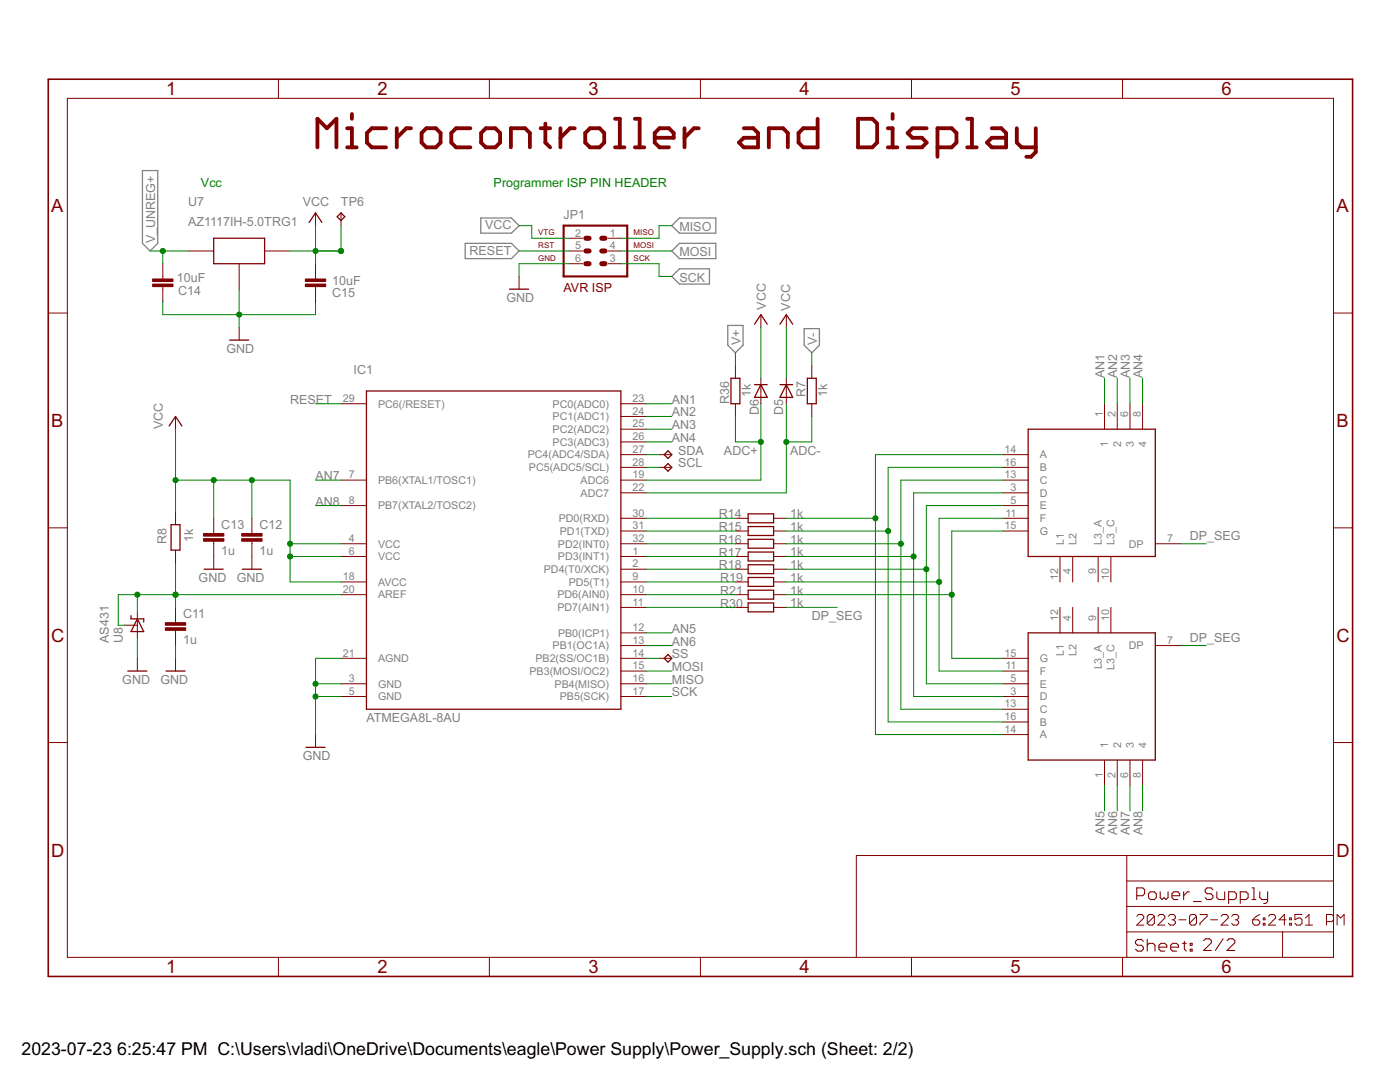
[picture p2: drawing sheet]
<svg xmlns="http://www.w3.org/2000/svg" width="279mm" height="216mm" viewBox="0 0 279 216" stroke-linecap="round" stroke-linejoin="round" font-family="sans-serif">
<g fill="#808080" stroke="#808080" stroke-width=".25">
<path d="M134.1 50.1l1.5-1.5z"/>
<path d="M135.6 48.6h7.3z"/>
<path d="M134.1 50.1l1.5 1.5z"/>
<path d="M135.6 51.6h7.3z"/>
<path d="M142.9 48.6v3z"/>
<path d="M102.1 46.5l1.5-1.5z"/>
<path d="M95.9 46.5h6.2z"/>
<path d="M102.1 43.5l1.5 1.5z"/>
<path d="M95.9 43.5h6.2z"/>
<path d="M95.9 43.5v3z"/>
<path d="M160.5 68.9l1.5 1.5z"/>
<path d="M160.5 65.6v3.3z"/>
<path d="M162 70.4l1.5-1.5z"/>
<path d="M163.5 65.6v3.3z"/>
<path d="M160.5 65.6h3z"/>
<path d="M28.4 48.6l1.6 1.5z"/>
<path d="M28.4 34v14.6z"/>
<path d="M30 50.1l1.5-1.5z"/>
<path d="M31.5 34v14.6z"/>
<path d="M28.4 34h3.1z"/>
<path d="M134.1 45l1.5-1.5z"/>
<path d="M135.6 43.5h7.3z"/>
<path d="M134.1 45l1.5 1.5z"/>
<path d="M135.6 46.5h7.3z"/>
<path d="M142.9 43.5v3z"/>
<path d="M134.1 55.2l1.5-1.6z"/>
<path d="M135.6 53.6h6z"/>
<path d="M134.1 55.2l1.5 1.5z"/>
<path d="M135.6 56.7h6z"/>
<path d="M141.6 53.6v3.1z"/>
<path d="M103.6 50.1l-1.5 1.5z"/>
<path d="M92.8 51.6h9.3z"/>
<path d="M102.1 48.6l1.5 1.5z"/>
<path d="M92.8 48.6h9.3z"/>
<path d="M92.8 48.6v3z"/>
<path d="M145.2 68.9l1.6 1.5z"/>
<path d="M145.2 64.9v4z"/>
<path d="M146.8 70.4l1.5-1.5z"/>
<path d="M148.3 64.9v4z"/>
<path d="M145.2 64.9h3.1z"/>
</g>
<g fill="#800000" stroke="#800000" stroke-width=".76">
<path d="M63.4 23.7v5.7z"/>
<path d="M63.4 23.7l1.8 1.9z"/>
<path d="M65.2 25.6l1.9-1.9z"/>
<path d="M67.1 23.7v5.7z"/>
<path d="M69.3 25.6h.9z"/>
<path d="M70.2 25.6v3.8z"/>
<path d="M69.3 29.4h1.9z"/>
<path d="M70.2 22.8v.9z"/>
<path d="M74.2 25.6h2.8z"/>
<path d="M74.2 25.6l-1 .9z"/>
<path d="M73.2 26.5v1.9z"/>
<path d="M73.2 28.4l1 1z"/>
<path d="M74.2 29.4h2.8z"/>
<path d="M79.2 25.6v3.8z"/>
<path d="M79.2 27.5l1.9-1.9z"/>
<path d="M81.1 25.6h.9z"/>
<path d="M85.1 29.4h1.9z"/>
<path d="M87 29.4l.9-1z"/>
<path d="M87.9 26.5v1.9z"/>
<path d="M87 25.6l.9 .9z"/>
<path d="M85.1 25.6h1.9z"/>
<path d="M85.1 25.6l-1 .9z"/>
<path d="M84.1 26.5v1.9z"/>
<path d="M84.1 28.4l1 1z"/>
<path d="M91 25.6h2.9z"/>
<path d="M91 25.6l-.9 .9z"/>
<path d="M90.1 26.5v1.9z"/>
<path d="M90.1 28.4l.9 1z"/>
<path d="M91 29.4h2.9z"/>
<path d="M97 29.4h1.8z"/>
<path d="M98.8 29.4l1-1z"/>
<path d="M99.8 26.5v1.9z"/>
<path d="M98.8 25.6l1 .9z"/>
<path d="M97 25.6h1.8z"/>
<path d="M97 25.6l-1 .9z"/>
<path d="M96 26.5v1.9z"/>
<path d="M96 28.4l1 1z"/>
<path d="M102 25.6v3.8z"/>
<path d="M102 25.6h2.8z"/>
<path d="M104.8 25.6l.9 .9z"/>
<path d="M105.7 26.5v2.9z"/>
<path d="M108.8 24.7v3.7z"/>
<path d="M108.8 28.4l1 1z"/>
<path d="M107.9 25.6h1.9z"/>
<path d="M111.8 25.6v3.8z"/>
<path d="M111.8 27.5l1.9-1.9z"/>
<path d="M113.7 25.6h1z"/>
<path d="M117.8 29.4h1.9z"/>
<path d="M120.6 28.4l-.9 1z"/>
<path d="M120.6 26.5v1.9z"/>
<path d="M119.7 25.6l.9 .9z"/>
<path d="M117.8 25.6h1.9z"/>
<path d="M117.8 25.6l-1 .9z"/>
<path d="M116.8 26.5v1.9z"/>
<path d="M116.8 28.4l1 1z"/>
<path d="M122.7 23.7h1z"/>
<path d="M123.7 23.7v5.7z"/>
<path d="M122.7 29.4h1.9z"/>
<path d="M126.7 23.7h1z"/>
<path d="M127.7 23.7v5.7z"/>
<path d="M126.7 29.4h1.9z"/>
<path d="M131.6 29.4h1.9z"/>
<path d="M130.7 28.4l.9 1z"/>
<path d="M130.7 26.5v1.9z"/>
<path d="M130.7 26.5l.9-.9z"/>
<path d="M131.6 25.6h1.9z"/>
<path d="M133.5 25.6l1 .9z"/>
<path d="M134.5 26.5v1z"/>
<path d="M130.7 27.5h3.8z"/>
<path d="M136.6 25.6v3.8z"/>
<path d="M138.5 25.6l-1.9 1.9z"/>
<path d="M138.5 25.6h.9z"/>
<path d="M148.4 25.6h1.9z"/>
<path d="M150.3 25.6l1 .9z"/>
<path d="M151.3 26.5v2.9z"/>
<path d="M148.4 29.4h2.9z"/>
<path d="M147.5 28.4l.9 1z"/>
<path d="M147.5 28.4l.9-.9z"/>
<path d="M148.4 27.5h2.9z"/>
<path d="M153.4 25.6v3.8z"/>
<path d="M153.4 25.6h2.9z"/>
<path d="M156.3 25.6l.9 .9z"/>
<path d="M157.2 26.5v2.9z"/>
<path d="M163.2 23.7v5.7z"/>
<path d="M160.3 29.4h2.9z"/>
<path d="M159.4 28.4l.9 1z"/>
<path d="M159.4 26.5v1.9z"/>
<path d="M159.4 26.5l.9-.9z"/>
<path d="M160.3 25.6h2.9z"/>
<path d="M171.2 23.7v5.7z"/>
<path d="M171.2 29.4h2.9z"/>
<path d="M174.1 29.4l.9-1z"/>
<path d="M175 24.7v3.7z"/>
<path d="M174.1 23.7l.9 1z"/>
<path d="M171.2 23.7h2.9z"/>
<path d="M177.2 25.6h.9z"/>
<path d="M178.1 25.6v3.8z"/>
<path d="M177.2 29.4h1.9z"/>
<path d="M178.1 22.8v.9z"/>
<path d="M181.1 29.4h2.9z"/>
<path d="M184.9 28.4l-.9 1z"/>
<path d="M184 27.5l.9 .9z"/>
<path d="M182.1 27.5h1.9z"/>
<path d="M181.1 26.5l1 1z"/>
<path d="M181.1 26.5l1-.9z"/>
<path d="M182.1 25.6h2.8z"/>
<path d="M187.1 25.6v5.7z"/>
<path d="M187.1 25.6h2.8z"/>
<path d="M189.9 25.6l1 .9z"/>
<path d="M190.9 26.5v1.9z"/>
<path d="M190.9 28.4l-1 1z"/>
<path d="M187.1 29.4h2.8z"/>
<path d="M193 23.7h1z"/>
<path d="M194 23.7v5.7z"/>
<path d="M193 29.4h1.9z"/>
<path d="M197.9 25.6h1.9z"/>
<path d="M199.8 25.6l1 .9z"/>
<path d="M200.8 26.5v2.9z"/>
<path d="M197.9 29.4h2.9z"/>
<path d="M197 28.4l.9 1z"/>
<path d="M197 28.4l.9-.9z"/>
<path d="M197.9 27.5h2.9z"/>
<path d="M202.9 25.6v2.8z"/>
<path d="M202.9 28.4l1 1z"/>
<path d="M203.9 29.4h2.8z"/>
<path d="M206.7 25.6v4.7z"/>
<path d="M206.7 30.3l-.9 1z"/>
<path d="M204.8 31.3h1z"/>
</g>
<g fill="#800000" stroke="#800000" stroke-width=".2">
<path d="M266.1 185.9v5.1z"/>
<path d="M266.1 180.9v5z"/>
<path d="M266.1 175.8v5.1z"/>
<path d="M266.1 170.7v5.1z"/>
<path d="M170.9 170.7v20.3z"/>
<path d="M170.9 170.7h54z"/>
<path d="M224.9 170.7h41.2z"/>
<path d="M256 185.9v5.1z"/>
<path d="M256 185.9h10.1z"/>
<path d="M224.9 185.9h31.1z"/>
<path d="M224.9 185.9v5.1z"/>
<path d="M224.9 180.9v5z"/>
<path d="M224.9 180.9h41.2z"/>
<path d="M224.9 175.8v5.1z"/>
<path d="M224.9 175.8h41.2z"/>
<path d="M224.9 170.7v5.1z"/>
<path d="M226.9 184.6h1.4z"/>
<path d="M228.3 183.2l-1.4 1.4z"/>
<path d="M228.3 182.8v.4z"/>
<path d="M227.9 182.5l.4 .3z"/>
<path d="M227.2 182.5h.7z"/>
<path d="M227.2 182.5l-.3 .3z"/>
<path d="M229 182.8v1.4z"/>
<path d="M229 182.8l.3-.3z"/>
<path d="M229.3 182.5h.7z"/>
<path d="M230 182.5l.4 .3z"/>
<path d="M230.4 182.8v1.4z"/>
<path d="M230.4 184.2l-.4 .4z"/>
<path d="M229.3 184.6h.7z"/>
<path d="M229 184.2l.3 .4z"/>
<path d="M229 184.2l1.4-1.4z"/>
<path d="M231.1 184.6h1.4z"/>
<path d="M232.5 183.2l-1.4 1.4z"/>
<path d="M232.5 182.8v.4z"/>
<path d="M232.1 182.5l.4 .3z"/>
<path d="M231.4 182.5h.7z"/>
<path d="M231.4 182.5l-.3 .3z"/>
<path d="M233.2 182.8l.3-.3z"/>
<path d="M233.5 182.5h.7z"/>
<path d="M234.2 182.5l.4 .3z"/>
<path d="M234.6 182.8v.4z"/>
<path d="M234.6 183.2l-.4 .3z"/>
<path d="M233.9 183.5h.3z"/>
<path d="M234.2 183.5l.4 .4z"/>
<path d="M234.6 183.9v.3z"/>
<path d="M234.6 184.2l-.4 .4z"/>
<path d="M233.5 184.6h.7z"/>
<path d="M233.2 184.2l.3 .4z"/>
<path d="M235.3 183.5h1.4z"/>
<path d="M237.4 182.8v1.4z"/>
<path d="M237.7 182.5l-.3 .3z"/>
<path d="M237.7 182.5h.7z"/>
<path d="M238.4 182.5l.4 .3z"/>
<path d="M238.8 182.8v1.4z"/>
<path d="M238.8 184.2l-.4 .4z"/>
<path d="M237.7 184.6h.7z"/>
<path d="M237.4 184.2l.3 .4z"/>
<path d="M237.4 184.2l1.4-1.4z"/>
<path d="M239.5 182.5h1.4z"/>
<path d="M240.9 182.5v.3z"/>
<path d="M239.5 184.2l1.4-1.4z"/>
<path d="M239.5 184.2v.4z"/>
<path d="M241.6 183.5h1.4z"/>
<path d="M243.7 184.6h1.4z"/>
<path d="M243.7 184.6l1.4-1.4z"/>
<path d="M245.1 182.8v.4z"/>
<path d="M244.8 182.5l.3 .3z"/>
<path d="M244.1 182.5h.7z"/>
<path d="M244.1 182.5l-.4 .3z"/>
<path d="M246.1 182.5l-.3 .3z"/>
<path d="M246.1 182.5h.7z"/>
<path d="M246.8 182.5l.4 .3z"/>
<path d="M247.2 182.8v.4z"/>
<path d="M247.2 183.2l-.4 .3z"/>
<path d="M246.5 183.5h.3z"/>
<path d="M246.8 183.5l.4 .4z"/>
<path d="M247.2 183.9v.3z"/>
<path d="M247.2 184.2l-.4 .4z"/>
<path d="M246.1 184.6h.7z"/>
<path d="M245.8 184.2l.3 .4z"/>
<path d="M250.7 182.8l.7-.3z"/>
<path d="M250 183.5l.7-.7z"/>
<path d="M250 183.5v.7z"/>
<path d="M250 184.2l.4 .4z"/>
<path d="M250.4 184.6h.7z"/>
<path d="M251.1 184.6l.3-.4z"/>
<path d="M251.4 183.9v.3z"/>
<path d="M251.1 183.5l.3 .4z"/>
<path d="M250 183.5h1.1z"/>
<path d="M252.1 183.2h.4z"/>
<path d="M252.5 183.2v.3z"/>
<path d="M252.1 183.5h.4z"/>
<path d="M252.1 183.2v.3z"/>
<path d="M252.1 184.2h.4z"/>
<path d="M252.5 184.2v.4z"/>
<path d="M252.1 184.6h.4z"/>
<path d="M252.1 184.2v.4z"/>
<path d="M253.2 184.6h1.4z"/>
<path d="M254.6 183.2l-1.4 1.4z"/>
<path d="M254.6 182.8v.4z"/>
<path d="M254.2 182.5l.4 .3z"/>
<path d="M253.5 182.5h.7z"/>
<path d="M253.5 182.5l-.3 .3z"/>
<path d="M256.3 182.5v2.1z"/>
<path d="M256.3 182.5l-1 1z"/>
<path d="M255.3 183.5h1.4z"/>
<path d="M257.4 183.2h.3z"/>
<path d="M257.7 183.2v.3z"/>
<path d="M257.4 183.5h.3z"/>
<path d="M257.4 183.2v.3z"/>
<path d="M257.4 184.2h.3z"/>
<path d="M257.7 184.2v.4z"/>
<path d="M257.4 184.6h.3z"/>
<path d="M257.4 184.2v.4z"/>
<path d="M258.4 182.5h1.4z"/>
<path d="M258.4 182.5v1z"/>
<path d="M258.4 183.5l.7-.3z"/>
<path d="M259.1 183.2h.4z"/>
<path d="M259.5 183.2l.3 .3z"/>
<path d="M259.8 183.5v.7z"/>
<path d="M259.8 184.2l-.3 .4z"/>
<path d="M258.8 184.6h.7z"/>
<path d="M258.4 184.2l.4 .4z"/>
<path d="M260.5 183.2l.7-.7z"/>
<path d="M261.2 182.5v2.1z"/>
<path d="M260.5 184.6h1.4z"/>
<path d="M264.7 182.5v2.1z"/>
<path d="M264.7 182.5h1.1z"/>
<path d="M265.8 182.5l.3 .3z"/>
<path d="M266.1 182.8v.7z"/>
<path d="M266.1 183.5l-.3 .4z"/>
<path d="M264.7 183.9h1.1z"/>
<path d="M266.8 182.5v2.1z"/>
<path d="M266.8 182.5l.7 .7z"/>
<path d="M267.5 183.2l.7-.7z"/>
<path d="M268.2 182.5v2.1z"/>
<path d="M13.4 19.6v171.4z"/>
<path d="M9.6 62.5h3.8z"/>
<path d="M9.6 105.3h3.8z"/>
<path d="M9.6 148.2h3.8z"/>
<path d="M13.4 191h252.7z"/>
<path d="M55.6 191v3.8z"/>
<path d="M97.7 191v3.8z"/>
<path d="M139.8 191v3.8z"/>
<path d="M181.9 191v3.8z"/>
<path d="M224 191v3.8z"/>
<path d="M266.1 19.6v171.4z"/>
<path d="M266.1 62.5h3.8z"/>
<path d="M266.1 105.3h3.8z"/>
<path d="M266.1 148.2h3.8z"/>
<path d="M13.4 19.6h252.7z"/>
<path d="M55.6 15.8v3.8z"/>
<path d="M97.7 15.8v3.8z"/>
<path d="M139.8 15.8v3.8z"/>
<path d="M181.9 15.8v3.8z"/>
<path d="M224 15.8v3.8z"/>
<path d="M123.9 139h5.1z"/>
<path d="M68.1 100.9h5z"/>
<path d="M68.1 95.8h5z"/>
<path d="M68.1 136.4h5z"/>
<path d="M68.1 108.5h5z"/>
<path d="M68.1 131.4h5z"/>
<path d="M68.1 118.7h5z"/>
<path d="M68.1 116.1h5z"/>
<path d="M123.9 136.4h5.1z"/>
<path d="M123.9 133.9h5.1z"/>
<path d="M123.9 131.4h5.1z"/>
<path d="M123.9 128.8h5.1z"/>
<path d="M123.9 126.3h5.1z"/>
<path d="M123.9 121.2h5.1z"/>
<path d="M123.9 118.7h5.1z"/>
<path d="M123.9 116.1h5.1z"/>
<path d="M123.9 113.6h5.1z"/>
<path d="M123.9 111h5.1z"/>
<path d="M123.9 108.5h5.1z"/>
<path d="M123.9 106h5.1z"/>
<path d="M123.9 103.4h5.1z"/>
<path d="M123.9 93.3h5.1z"/>
<path d="M123.9 90.7h5.1z"/>
<path d="M123.9 88.2h5.1z"/>
<path d="M123.9 85.6h5.1z"/>
<path d="M123.9 83.1h5.1z"/>
<path d="M123.9 80.6h5.1z"/>
<path d="M68.1 80.6h5z"/>
<path d="M68.1 111h5z"/>
<path d="M68.1 139h5z"/>
<path d="M123.9 98.3h5.1z"/>
<path d="M123.9 95.8h5.1z"/>
<path d="M200.1 90.7h5.1z"/>
<path d="M200.1 93.3h5.1z"/>
<path d="M200.1 95.8h5.1z"/>
<path d="M200.1 98.3h5.1z"/>
<path d="M200.1 100.9h5.1z"/>
<path d="M200.1 103.4h5.1z"/>
<path d="M200.1 106h5.1z"/>
<path d="M228 80.6v5z"/>
<path d="M225.5 80.6v5z"/>
<path d="M223 80.6v5z"/>
<path d="M220.4 80.6v5z"/>
<path d="M230.6 108.5h5z"/>
<path d="M221.7 111v5.1z"/>
<path d="M219.2 111v5.1z"/>
<path d="M214.1 111v5.1z"/>
<path d="M211.5 111v5.1z"/>
<path d="M200.1 146.6h5.1z"/>
<path d="M200.1 144.1h5.1z"/>
<path d="M200.1 141.5h5.1z"/>
<path d="M200.1 139h5.1z"/>
<path d="M200.1 136.4h5.1z"/>
<path d="M200.1 133.9h5.1z"/>
<path d="M200.1 131.4h5.1z"/>
<path d="M228 151.7v5z"/>
<path d="M225.5 151.7v5z"/>
<path d="M223 151.7v5z"/>
<path d="M220.4 151.7v5z"/>
<path d="M230.6 128.8h5z"/>
<path d="M221.7 121.2v5.1z"/>
<path d="M219.2 121.2v5.1z"/>
<path d="M214.1 121.2v5.1z"/>
<path d="M211.5 121.2v5.1z"/>
<path d="M63 146.6v2.5z"/>
<path d="M35 121.2v2.5z"/>
<path d="M35 126.3v2.5z"/>
<path d="M35 123.7v.5z"/>
<path d="M35 125.8v.5z"/>
<path d="M35 131.4v2.5z"/>
<path d="M35 83.1v2.5z"/>
<path d="M156.9 78v2.6z"/>
<path d="M156.9 75.5v2.5z"/>
<path d="M156.9 62.8v2.5z"/>
<path d="M162 80.6v2.5z"/>
<path d="M162 72.9v2.6z"/>
<path d="M154.4 103.4h2.5z"/>
<path d="M146.8 103.4h2.5z"/>
<path d="M154.4 106h2.5z"/>
<path d="M146.8 106h2.5z"/>
<path d="M154.4 108.5h2.5z"/>
<path d="M146.8 108.5h2.5z"/>
<path d="M154.4 111h2.5z"/>
<path d="M146.8 111h2.5z"/>
<path d="M154.4 113.6h2.5z"/>
<path d="M146.8 113.6h2.5z"/>
<path d="M154.4 116.1h2.5z"/>
<path d="M146.8 116.1h2.5z"/>
<path d="M154.4 118.7h2.5z"/>
<path d="M146.8 118.7h2.5z"/>
<path d="M37.6 50.1h5.1z"/>
<path d="M47.7 52.6v5.1z"/>
<path d="M52.8 50.1h5.1z"/>
<path d="M32.5 57.7v2.5z"/>
<path d="M32.5 52.6v2.6z"/>
<path d="M32.5 57.2v.5z"/>
<path d="M32.5 55.2v.5z"/>
<path d="M63 57.7v2.5z"/>
<path d="M63 52.6v2.6z"/>
<path d="M63 57.2v.5z"/>
<path d="M63 55.2v.5z"/>
<path d="M63 42.5v2.5z"/>
<path d="M68.1 42.5v2.5z"/>
<path d="M27.4 124.8v2.5z"/>
<path d="M27.4 122.2v2.6z"/>
<path d="M24.9 124.8h2.5z"/>
<path d="M47.7 65.3v2.6z"/>
<path d="M121.4 52.6h2.5z"/>
<path d="M113.7 47.5h2.6z"/>
<path d="M113.7 50.1h2.6z"/>
<path d="M121.4 47.5h2.5z"/>
<path d="M113.7 52.6h2.6z"/>
<path d="M121.4 50.1h2.5z"/>
<path d="M103.6 55.2v2.5z"/>
<path d="M151.8 78v2.6z"/>
<path d="M151.8 75.5v2.5z"/>
<path d="M151.8 62.8v2.5z"/>
<path d="M146.8 80.6v2.5z"/>
<path d="M146.8 72.9v2.6z"/>
<path d="M27.4 131.4v2.5z"/>
<path d="M35 109.8v2.5z"/>
<path d="M35 102.2v2.5z"/>
<path d="M154.4 121.2h2.5z"/>
<path d="M146.8 121.2h2.5z"/>
<path d="M50.3 103.4v2.6z"/>
<path d="M50.3 108.5v2.5z"/>
<path d="M50.3 106v.5z"/>
<path d="M50.3 108v.5z"/>
<path d="M42.7 103.4v2.6z"/>
<path d="M42.7 108.5v2.5z"/>
<path d="M42.7 106v.5z"/>
<path d="M42.7 108v.5z"/>
<path d="M42.7 111v2.6z"/>
<path d="M50.3 111v2.6z"/>
<path d="M131.5 90.7h2.6z"/>
<path d="M131.5 93.3h2.6z"/>
<path d="M131.5 131.4h2.6z"/>
</g>
<g fill="#800000" stroke="#800000" stroke-width=".21">
<path d="M226.9 177.2v2.3z"/>
<path d="M226.9 177.2h1.1z"/>
<path d="M228 177.2l.4 .3z"/>
<path d="M228.4 177.5v.8z"/>
<path d="M228.4 178.3l-.4 .4z"/>
<path d="M226.9 178.7h1.1z"/>
<path d="M229.6 179.5h.8z"/>
<path d="M230.4 179.5l.4-.4z"/>
<path d="M230.8 178.3v.8z"/>
<path d="M230.4 177.9l.4 .4z"/>
<path d="M229.6 177.9h.8z"/>
<path d="M229.6 177.9l-.4 .4z"/>
<path d="M229.2 178.3v.8z"/>
<path d="M229.2 179.1l.4 .4z"/>
<path d="M231.5 177.9v1.2z"/>
<path d="M231.5 179.1l.4 .4z"/>
<path d="M231.9 179.5l.4-.4z"/>
<path d="M232.3 179.1l.4 .4z"/>
<path d="M232.7 179.5l.4-.4z"/>
<path d="M233.1 177.9v1.2z"/>
<path d="M234.3 179.5h.8z"/>
<path d="M233.9 179.1l.4 .4z"/>
<path d="M233.9 178.3v.8z"/>
<path d="M233.9 178.3l.4-.4z"/>
<path d="M234.3 177.9h.8z"/>
<path d="M235.1 177.9l.3 .4z"/>
<path d="M235.4 178.3v.4z"/>
<path d="M233.9 178.7h1.5z"/>
<path d="M236.2 177.9v1.6z"/>
<path d="M236.2 178.7l.8-.8z"/>
<path d="M237 177.9h.4z"/>
<path d="M238.2 179.9h1.5z"/>
<path d="M241.7 177.2l.4 .3z"/>
<path d="M240.9 177.2h.8z"/>
<path d="M240.9 177.2l-.4 .3z"/>
<path d="M240.5 177.5v.4z"/>
<path d="M240.5 177.9l.4 .4z"/>
<path d="M240.9 178.3h.8z"/>
<path d="M241.7 178.3l.4 .4z"/>
<path d="M242.1 178.7v.4z"/>
<path d="M242.1 179.1l-.4 .4z"/>
<path d="M240.9 179.5h.8z"/>
<path d="M240.5 179.1l.4 .4z"/>
<path d="M242.8 177.9v1.2z"/>
<path d="M242.8 179.1l.4 .4z"/>
<path d="M243.2 179.5h1.2z"/>
<path d="M244.4 177.9v1.6z"/>
<path d="M245.2 177.9v2.4z"/>
<path d="M245.2 177.9h1.2z"/>
<path d="M246.4 177.9l.3 .4z"/>
<path d="M246.7 178.3v.8z"/>
<path d="M246.7 179.1l-.3 .4z"/>
<path d="M245.2 179.5h1.2z"/>
<path d="M247.5 177.9v2.4z"/>
<path d="M247.5 177.9h1.2z"/>
<path d="M248.7 177.9l.4 .4z"/>
<path d="M249.1 178.3v.8z"/>
<path d="M248.7 179.5l.4-.4z"/>
<path d="M247.5 179.5h1.2z"/>
<path d="M249.9 177.2h.4z"/>
<path d="M250.3 177.2v2.3z"/>
<path d="M249.9 179.5h.7z"/>
<path d="M251.4 177.9v1.2z"/>
<path d="M251.4 179.1l.4 .4z"/>
<path d="M251.8 179.5h1.2z"/>
<path d="M253 177.9v2z"/>
<path d="M253 179.9l-.4 .4z"/>
<path d="M252.2 180.3h.4z"/>
<path d="M240.2 189.7h1.6z"/>
<path d="M240.2 189.7l1.6-1.6z"/>
<path d="M241.8 187.7v.4z"/>
<path d="M241.4 187.3l.4 .4z"/>
<path d="M240.6 187.3h.8z"/>
<path d="M240.2 187.7l.4-.4z"/>
<path d="M244.1 187.3l-1.6 2.4z"/>
<path d="M244.9 189.7h1.5z"/>
<path d="M244.9 189.7l1.5-1.6z"/>
<path d="M246.4 187.7v.4z"/>
<path d="M246 187.3l.4 .4z"/>
<path d="M245.3 187.3h.7z"/>
<path d="M244.9 187.7l.4-.4z"/>
<path d="M227.8 187.5l.4 .3z"/>
<path d="M227 187.5h.8z"/>
<path d="M226.6 187.8l.4-.3z"/>
<path d="M226.6 187.8v.4z"/>
<path d="M226.6 188.2l.4 .4z"/>
<path d="M227 188.6h.8z"/>
<path d="M227.8 188.6l.4 .4z"/>
<path d="M228.2 189v.4z"/>
<path d="M228.2 189.4l-.4 .4z"/>
<path d="M227 189.8h.8z"/>
<path d="M226.6 189.4l.4 .4z"/>
<path d="M229 187.5v2.3z"/>
<path d="M229.3 188.2l-.3 .4z"/>
<path d="M229.3 188.2h.8z"/>
<path d="M230.1 188.2l.4 .4z"/>
<path d="M230.5 188.6v1.2z"/>
<path d="M231.7 189.8h.8z"/>
<path d="M231.3 189.4l.4 .4z"/>
<path d="M231.3 188.6v.8z"/>
<path d="M231.3 188.6l.4-.4z"/>
<path d="M231.7 188.2h.8z"/>
<path d="M232.5 188.2l.4 .4z"/>
<path d="M232.9 188.6v.4z"/>
<path d="M231.3 189h1.6z"/>
<path d="M234 189.8h.8z"/>
<path d="M233.6 189.4l.4 .4z"/>
<path d="M233.6 188.6v.8z"/>
<path d="M233.6 188.6l.4-.4z"/>
<path d="M234 188.2h.8z"/>
<path d="M234.8 188.2l.4 .4z"/>
<path d="M235.2 188.6v.4z"/>
<path d="M233.6 189h1.6z"/>
<path d="M236.4 187.8v1.6z"/>
<path d="M236.4 189.4l.3 .4z"/>
<path d="M236 188.2h.7z"/>
<path d="M237.5 188.2h.4z"/>
<path d="M237.9 188.2v.4z"/>
<path d="M237.5 188.6h.4z"/>
<path d="M237.5 188.2v.4z"/>
<path d="M237.5 189.4h.4z"/>
<path d="M237.9 189.4v.4z"/>
<path d="M237.5 189.8h.4z"/>
<path d="M237.5 189.4v.4z"/>
</g>
<g fill="#800000" stroke="#800000" stroke-width=".32">
<path d="M9.6 15.8v179z"/>
<path d="M9.6 194.8h260.3z"/>
<path d="M269.9 15.8v179z"/>
<path d="M9.6 15.8h260.3z"/>
</g>
<g fill="#800000" stroke="#800000" stroke-width=".25">
<path d="M73.1 78h50.8z"/>
<path d="M123.9 78v63.5z"/>
<path d="M73.1 141.5h50.8z"/>
<path d="M73.1 78v63.5z"/>
<path d="M205.2 85.6v25.4z"/>
<path d="M205.2 111h25.4z"/>
<path d="M230.6 85.6v25.4z"/>
<path d="M205.2 85.6h25.4z"/>
<path d="M205.2 126.3v25.4z"/>
<path d="M205.2 126.3h25.4z"/>
<path d="M230.6 126.3v25.4z"/>
<path d="M205.2 151.7h25.4z"/>
<path d="M61.1 149.1h3.8z"/>
<path d="M33.1 133.9h3.8z"/>
<path d="M35 83.1l1.3 1.9z"/>
<path d="M35 83.1l-1.2 1.9z"/>
<path d="M156.9 76.8l1.3 2.5z"/>
<path d="M156.9 76.8l-1.2 2.5z"/>
<path d="M155.7 76.8h1.2z"/>
<path d="M155.7 79.3h2.5z"/>
<path d="M156.9 76.8h1.3z"/>
<path d="M156.9 62.8l1.3 1.9z"/>
<path d="M156.9 62.8l-1.2 1.9z"/>
<path d="M161.1 75.5v5.1z"/>
<path d="M162.9 75.5v5.1z"/>
<path d="M161.1 80.6h1.8z"/>
<path d="M161.1 75.5h1.8z"/>
<path d="M149.3 104.3h5.1z"/>
<path d="M149.3 102.5h5.1z"/>
<path d="M154.4 102.5v1.8z"/>
<path d="M149.3 102.5v1.8z"/>
<path d="M149.3 106.8h5.1z"/>
<path d="M149.3 105.1h5.1z"/>
<path d="M154.4 105.1v1.7z"/>
<path d="M149.3 105.1v1.7z"/>
<path d="M149.3 109.4h5.1z"/>
<path d="M149.3 107.6h5.1z"/>
<path d="M154.4 107.6v1.8z"/>
<path d="M149.3 107.6v1.8z"/>
<path d="M149.3 111.9h5.1z"/>
<path d="M149.3 110.2h5.1z"/>
<path d="M154.4 110.2v1.7z"/>
<path d="M149.3 110.2v1.7z"/>
<path d="M149.3 114.5h5.1z"/>
<path d="M149.3 112.7h5.1z"/>
<path d="M154.4 112.7v1.8z"/>
<path d="M149.3 112.7v1.8z"/>
<path d="M149.3 117h5.1z"/>
<path d="M149.3 115.2h5.1z"/>
<path d="M154.4 115.2v1.8z"/>
<path d="M149.3 115.2v1.8z"/>
<path d="M149.3 119.5h5.1z"/>
<path d="M149.3 117.8h5.1z"/>
<path d="M154.4 117.8v1.7z"/>
<path d="M149.3 117.8v1.7z"/>
<path d="M42.7 47.5h10.1z"/>
<path d="M52.8 47.5v5.1z"/>
<path d="M42.7 52.6h10.1z"/>
<path d="M42.7 47.5v5.1z"/>
<path d="M63 42.5l1.2 1.9z"/>
<path d="M63 42.5l-1.3 1.9z"/>
<path d="M67.3 43.2l.8-.7z"/>
<path d="M68.1 42.5l.7 .7z"/>
<path d="M68.8 43.2l-.7 .8z"/>
<path d="M67.3 43.2l.8 .8z"/>
<path d="M27.4 123.5l1.3 2.5z"/>
<path d="M27.4 123.5l-1.3 2.5z"/>
<path d="M26.1 123.5h1.3z"/>
<path d="M26.1 126h2.6z"/>
<path d="M27.4 123.5h1.3z"/>
<path d="M28.7 123.5v.6z"/>
<path d="M26.1 122.9v.6z"/>
<path d="M45.8 67.9h3.8z"/>
<path d="M101.7 57.7h3.8z"/>
<path d="M151.8 76.8l-1.2 2.5z"/>
<path d="M151.8 76.8l1.3 2.5z"/>
<path d="M151.8 76.8h1.3z"/>
<path d="M150.6 79.3h2.5z"/>
<path d="M150.6 76.8h1.2z"/>
<path d="M151.8 62.8l-1.2 1.9z"/>
<path d="M151.8 62.8l1.3 1.9z"/>
<path d="M147.7 75.5v5.1z"/>
<path d="M145.9 75.5v5.1z"/>
<path d="M145.9 80.6h1.8z"/>
<path d="M145.9 75.5h1.8z"/>
<path d="M25.5 133.9h3.8z"/>
<path d="M35.9 104.7v5.1z"/>
<path d="M34.1 104.7v5.1z"/>
<path d="M34.1 109.8h1.8z"/>
<path d="M34.1 104.7h1.8z"/>
<path d="M149.3 122.1h5.1z"/>
<path d="M149.3 120.3h5.1z"/>
<path d="M154.4 120.3v1.8z"/>
<path d="M149.3 120.3v1.8z"/>
<path d="M40.7 113.6h3.9z"/>
<path d="M48.4 113.6h3.8z"/>
<path d="M133.3 90l.8 .7z"/>
<path d="M134.1 90.7l-.8 .8z"/>
<path d="M132.5 90.7l.8 .8z"/>
<path d="M132.5 90.7l.8-.7z"/>
<path d="M133.3 92.5l.8 .8z"/>
<path d="M134.1 93.3l-.8 .7z"/>
<path d="M132.5 93.3l.8 .7z"/>
<path d="M132.5 93.3l.8-.8z"/>
<path d="M133.3 130.6l.8 .8z"/>
<path d="M134.1 131.4l-.8 .7z"/>
<path d="M132.5 131.4l.8 .7z"/>
<path d="M132.5 131.4l.8-.8z"/>
</g>
<g fill="#800000" stroke="#800000" stroke-width=".2">
<path d="M33 125.3h4.1v.5h-4.1z"/>
<path d="M33 124.2h4.1v.6h-4.1z"/>
<path d="M30.5 55.7h4v.5h-4z"/>
<path d="M30.5 56.7h4v.5h-4z"/>
<path d="M60.9 55.7h4.1v.5h-4.1z"/>
<path d="M60.9 56.7h4.1v.5h-4.1z"/>
<path d="M48.2 107.5h4.1v.5h-4.1z"/>
<path d="M48.2 106.5h4.1v.5h-4.1z"/>
<path d="M40.6 107.5h4.1v.5h-4.1z"/>
<path d="M40.6 106.5h4.1v.5h-4.1z"/>
</g>
<g fill="#800000" stroke="#800000" stroke-width=".42">
<path d="M112.5 55.2h12.7z"/>
<path d="M125.2 45v10.2z"/>
<path d="M112.5 45h12.7z"/>
<path d="M112.5 45v10.2z"/>
</g>
<g fill="#800000" stroke="#800000" stroke-width="1">
<path d="M116.9 47.5h.7z"/>
<path d="M116.9 50.1h.7z"/>
<path d="M116.9 52.6h.7z"/>
<path d="M120.1 47.5h.6z"/>
<path d="M120.1 50.1h.6z"/>
<path d="M120.1 52.6h.6z"/>
</g>
<g fill="#008000" stroke="#008000" stroke-width=".2">
<path d="M63 139h5.1z"/>
<path d="M63 139v7.6z"/>
<path d="M63 136.4h5.1z"/>
<path d="M63 136.4v2.6z"/>
<path d="M63 131.4h5.1z"/>
<path d="M63 131.4v5z"/>
<path d="M35 128.8v2.6z"/>
<path d="M103.6 52.6h10.1z"/>
<path d="M103.6 52.6v2.6z"/>
<path d="M27.4 127.3v4.1z"/>
<path d="M32.5 60.2v2.6z"/>
<path d="M47.7 57.7v5.1z"/>
<path d="M32.5 62.8h15.2z"/>
<path d="M47.7 62.8h15.3z"/>
<path d="M63 60.2v2.6z"/>
<path d="M47.7 62.8v2.5z"/>
<path d="M123.9 50.1h10.2z"/>
<path d="M129 133.9h5.1z"/>
<path d="M235.6 108.5h5.1z"/>
<path d="M235.6 128.8h5.1z"/>
<path d="M156.9 121.2h10.2z"/>
<path d="M156.9 65.3v10.2z"/>
<path d="M57.9 50.1h10.2z"/>
<path d="M63 50.1h5.1z"/>
<path d="M63 45v5.1z"/>
<path d="M68.1 45v5.1z"/>
<path d="M63 50.1v2.5z"/>
<path d="M106.1 47.5h7.6z"/>
<path d="M103.6 45h2.5z"/>
<path d="M106.1 45v2.5z"/>
<path d="M151.8 65.3v10.2z"/>
<path d="M35 95.8v6.4z"/>
<path d="M35 85.6v10.2z"/>
<path d="M57.9 108.5h10.2z"/>
<path d="M57.9 95.8v12.7z"/>
<path d="M57.9 111h10.2z"/>
<path d="M57.9 108.5v2.5z"/>
<path d="M57.9 116.1h10.2z"/>
<path d="M57.9 111v5.1z"/>
<path d="M50.3 95.8v7.6z"/>
<path d="M50.3 95.8h7.6z"/>
<path d="M42.7 95.8v7.6z"/>
<path d="M42.7 95.8h7.6z"/>
<path d="M35 95.8h7.7z"/>
<path d="M156.9 80.6v7.6z"/>
<path d="M162 83.1v5.1z"/>
<path d="M156.9 88.2h5.1z"/>
<path d="M129 98.3h27.9z"/>
<path d="M156.9 88.2v10.1z"/>
<path d="M162 70.4v2.5z"/>
<path d="M156.9 103.4h17.8z"/>
<path d="M174.7 90.7h25.4z"/>
<path d="M174.7 90.7v12.7z"/>
<path d="M174.7 146.6h25.4z"/>
<path d="M174.7 103.4v43.2z"/>
<path d="M156.9 116.1h30.5z"/>
<path d="M187.4 103.4h12.7z"/>
<path d="M187.4 103.4v12.7z"/>
<path d="M187.4 133.9h12.7z"/>
<path d="M187.4 116.1v17.8z"/>
<path d="M184.9 100.9h15.2z"/>
<path d="M156.9 113.6h28z"/>
<path d="M184.9 100.9v12.7z"/>
<path d="M184.9 136.4h15.2z"/>
<path d="M184.9 113.6v22.8z"/>
<path d="M156.9 108.5h22.9z"/>
<path d="M179.8 95.8h20.3z"/>
<path d="M179.8 95.8v12.7z"/>
<path d="M179.8 141.5h20.3z"/>
<path d="M179.8 108.5v33z"/>
<path d="M156.9 106h20.3z"/>
<path d="M177.2 93.3h22.9z"/>
<path d="M177.2 93.3v12.7z"/>
<path d="M177.2 144.1h22.9z"/>
<path d="M177.2 106v38.1z"/>
<path d="M182.3 98.3h17.8z"/>
<path d="M156.9 111h25.4z"/>
<path d="M182.3 98.3v12.7z"/>
<path d="M182.3 139h17.8z"/>
<path d="M182.3 111v28z"/>
<path d="M156.9 118.7h33z"/>
<path d="M189.9 106h10.2z"/>
<path d="M189.9 106v12.7z"/>
<path d="M189.9 131.4h10.2z"/>
<path d="M189.9 118.7v12.7z"/>
<path d="M30 50.1h2.5z"/>
<path d="M32.5 50.1h5.1z"/>
<path d="M32.5 50.1v2.5z"/>
<path d="M123.9 47.5h7.6z"/>
<path d="M131.5 45v2.5z"/>
<path d="M131.5 45h2.6z"/>
<path d="M129 136.4h5.1z"/>
<path d="M123.9 52.6h7.6z"/>
<path d="M131.5 52.6v2.6z"/>
<path d="M131.5 55.2h2.6z"/>
<path d="M129 139h5.1z"/>
<path d="M63 80.6h5.1z"/>
<path d="M103.6 50.1h10.1z"/>
<path d="M151.8 80.6v7.6z"/>
<path d="M146.8 83.1v5.1z"/>
<path d="M146.8 88.2h5z"/>
<path d="M129 95.8h22.8z"/>
<path d="M151.8 88.2v7.6z"/>
<path d="M146.8 70.4v2.5z"/>
<path d="M129 103.4h17.8z"/>
<path d="M129 106h17.8z"/>
<path d="M129 108.5h17.8z"/>
<path d="M129 111h17.8z"/>
<path d="M129 113.6h17.8z"/>
<path d="M129 116.1h17.8z"/>
<path d="M129 118.7h17.8z"/>
<path d="M129 121.2h17.8z"/>
<path d="M220.4 75.5v5.1z"/>
<path d="M129 80.6h5.1z"/>
<path d="M223 75.5v5.1z"/>
<path d="M129 83.1h5.1z"/>
<path d="M225.5 75.5v5.1z"/>
<path d="M129 85.6h5.1z"/>
<path d="M228 75.5v5.1z"/>
<path d="M129 88.2h5.1z"/>
<path d="M220.4 156.7v5.1z"/>
<path d="M129 126.3h5.1z"/>
<path d="M223 156.7v5.1z"/>
<path d="M129 128.8h5.1z"/>
<path d="M225.5 156.7v5.1z"/>
<path d="M63 95.8h5.1z"/>
<path d="M228 156.7v5.1z"/>
<path d="M63 100.9h5.1z"/>
<path d="M35 118.7v2.5z"/>
<path d="M27.4 118.7h7.6z"/>
<path d="M27.4 118.7v3.5z"/>
<path d="M23.6 118.7h3.8z"/>
<path d="M23.6 124.8h1.3z"/>
<path d="M23.6 118.7v6.1z"/>
<path d="M35 112.3v6.4z"/>
<path d="M35 118.7h33.1z"/>
<path d="M129 90.7h2.5z"/>
<path d="M129 93.3h2.5z"/>
<path d="M129 131.4h2.5z"/>
<circle cx="63" cy="139" r=".51"/>
<circle cx="63" cy="136.4" r=".51"/>
<circle cx="47.7" cy="62.8" r=".51"/>
<circle cx="68.1" cy="50.1" r=".51"/>
<circle cx="63" cy="50.1" r=".51"/>
<circle cx="57.9" cy="108.5" r=".51"/>
<circle cx="57.9" cy="111" r=".51"/>
<circle cx="50.3" cy="95.8" r=".51"/>
<circle cx="42.7" cy="95.8" r=".51"/>
<circle cx="35" cy="95.8" r=".51"/>
<circle cx="156.9" cy="88.2" r=".51"/>
<circle cx="174.7" cy="103.4" r=".51"/>
<circle cx="187.4" cy="116.1" r=".51"/>
<circle cx="184.9" cy="113.6" r=".51"/>
<circle cx="179.8" cy="108.5" r=".51"/>
<circle cx="177.2" cy="106" r=".51"/>
<circle cx="182.3" cy="111" r=".51"/>
<circle cx="189.9" cy="118.7" r=".51"/>
<circle cx="32.5" cy="50.1" r=".51"/>
<circle cx="151.8" cy="88.2" r=".51"/>
<circle cx="35" cy="118.7" r=".51"/>
<circle cx="27.4" cy="118.7" r=".51"/>
</g>
<g font-size="4.1" fill="#800000">
<text x="33.2" y="19">1</text>
<text x="75.3" y="19">2</text>
<text x="117.4" y="19">3</text>
<text x="159.5" y="19">4</text>
<text x="201.7" y="19">5</text>
<text x="243.8" y="19">6</text>
<text x="10.2" y="42.3">A</text>
<text x="266.7" y="42.3">A</text>
<text x="10.2" y="85.2">B</text>
<text x="266.7" y="85.2">B</text>
<text x="10.2" y="128.1">C</text>
<text x="266.7" y="128.1">C</text>
<text x="10.2" y="170.9">D</text>
<text x="266.7" y="170.9">D</text>
<text x="33.2" y="194.2">1</text>
<text x="75.3" y="194.2">2</text>
<text x="117.4" y="194.2">3</text>
<text x="159.5" y="194.2">4</text>
<text x="201.7" y="194.2">5</text>
<text x="243.8" y="194.2">6</text>
</g>
<g font-size="4">
<text x="4.3" y="210.6">2023-07-23</text>
<text x="23.4" y="210.6">6:25:47 PM C:\Users\vladi\OneDrive\Documents\eagle\Power Supply\Power_Supply.sch (Sheet: 2/2)</text>
</g>
<g font-size="2.8" fill="#808080">
<text x="37.6" y="41.2">U7</text>
<text x="60.4" y="41.2">VCC</text>
<text x="68" y="41.2">TP6</text>
<text x="37.6" y="45">AZ1117IH-5.0TRG1</text>
<text x="96.8" y="45.8">VCC</text>
<text x="112.5" y="43.7">JP1</text>
<text x="135.6" y="46">MISO</text>
<text x="31" y="48.6" transform="rotate(-90 31 48.6)">V_UNREG+</text>
<text x="93.7" y="50.9">RESET</text>
<text x="135.6" y="51.1">MOSI</text>
<text x="35.3" y="56.3">10uF</text>
<text x="35.5" y="58.9">C14</text>
<text x="66.3" y="56.8">10uF</text>
<text x="66.3" y="59.4">C15</text>
<text x="135.6" y="56.2">SCK</text>
<text x="101.1" y="60.2">GND</text>
<text x="152.9" y="61.8" transform="rotate(-90 152.9 61.8)">VCC</text>
<text x="157.7" y="62" transform="rotate(-90 157.7 62)">VCC</text>
<text x="45.2" y="70.4">GND</text>
<text x="147.8" y="68.9" transform="rotate(-90 147.8 68.9)">V+</text>
<text x="163" y="68.9" transform="rotate(-90 163 68.9)">V-</text>
<text x="70.6" y="74.7">IC1</text>
<text x="220.4" y="75.5" transform="rotate(-90 220.4 75.5)">AN1</text>
<text x="223" y="75.5" transform="rotate(-90 223 75.5)">AN2</text>
<text x="225.5" y="75.5" transform="rotate(-90 225.5 75.5)">AN3</text>
<text x="228" y="75.5" transform="rotate(-90 228 75.5)">AN4</text>
<text x="57.9" y="80.6">RESET</text>
<text x="134.1" y="80.6">AN1</text>
<text x="134.1" y="83.1">AN2</text>
<text x="145.5" y="80.6" transform="rotate(-90 145.5 80.6)">R36</text>
<text x="149.8" y="79.3" transform="rotate(-90 149.8 79.3)">1k</text>
<text x="151.5" y="82.8" transform="rotate(-90 151.5 82.8)">D6</text>
<text x="156.3" y="82.8" transform="rotate(-90 156.3 82.8)">D5</text>
<text x="160.8" y="79.3" transform="rotate(-90 160.8 79.3)">R7</text>
<text x="165.1" y="79.3" transform="rotate(-90 165.1 79.3)">1k</text>
<text x="32.5" y="85.6" transform="rotate(-90 32.5 85.6)">VCC</text>
<text x="134.1" y="85.6">AN3</text>
<text x="134.1" y="88.2">AN4</text>
<text x="63" y="95.8">AN7</text>
<text x="135.3" y="90.7">SDA</text>
<text x="135.3" y="93.3">SCL</text>
<text x="144.5" y="90.7">ADC+</text>
<text x="157.7" y="90.7">ADC-</text>
<text x="63" y="100.9">AN8</text>
<text x="44.2" y="105.6">C13</text>
<text x="51.8" y="105.6">C12</text>
<text x="143.5" y="103.4">R14</text>
<text x="143.5" y="106">R15</text>
<text x="157.7" y="103.4">1k</text>
<text x="157.7" y="106">1k</text>
<text x="237.4" y="107.7">DP_SEG</text>
<text x="33.2" y="108.5" transform="rotate(-90 33.2 108.5)">R8</text>
<text x="38.6" y="108.2" transform="rotate(-90 38.6 108.2)">1k</text>
<text x="44.2" y="110.7">1u</text>
<text x="51.8" y="110.7">1u</text>
<text x="143.5" y="108.5">R16</text>
<text x="143.5" y="111.1">R17</text>
<text x="143.5" y="113.6">R18</text>
<text x="157.7" y="108.5">1k</text>
<text x="157.7" y="111">1k</text>
<text x="157.7" y="113.6">1k</text>
<text x="39.6" y="116.1">GND</text>
<text x="47.3" y="116.1">GND</text>
<text x="143.7" y="116.1">R19</text>
<text x="143.7" y="118.7">R21</text>
<text x="157.7" y="116.1">1k</text>
<text x="157.7" y="118.7">1k</text>
<text x="36.6" y="123.4">C11</text>
<text x="143.7" y="121.2">R30</text>
<text x="157.7" y="121.2">1k</text>
<text x="162" y="123.7">DP_SEG</text>
<text x="21.7" y="128.3" transform="rotate(-90 21.7 128.3)">AS431</text>
<text x="24.5" y="128.3" transform="rotate(-90 24.5 128.3)">U8</text>
<text x="36.6" y="128.4">1u</text>
<text x="134.1" y="126.3">AN5</text>
<text x="134.1" y="128.8">AN6</text>
<text x="134.1" y="131.4">SS</text>
<text x="237.4" y="128.1">DP_SEG</text>
<text x="24.4" y="136.4">GND</text>
<text x="32" y="136.4">GND</text>
<text x="134.1" y="133.9">MOSI</text>
<text x="134.1" y="136.4">MISO</text>
<text x="134.1" y="139">SCK</text>
<text x="73.1" y="144">ATMEGA8L-8AU</text>
<text x="60.4" y="151.7">GND</text>
<text x="220.4" y="166.7" transform="rotate(-90 220.4 166.7)">AN5</text>
<text x="223" y="166.7" transform="rotate(-90 223 166.7)">AN6</text>
<text x="225.5" y="166.7" transform="rotate(-90 225.5 166.7)">AN7</text>
<text x="228" y="166.7" transform="rotate(-90 228 166.7)">AN8</text>
</g>
<g font-size="2.8" fill="#008000">
<text x="40.1" y="37.4">Vcc</text>
<text x="98.5" y="37.4">Programmer ISP PIN HEADER</text>
</g>
<text font-size="2.8" fill="#800000" x="112.5" y="58.3">AVR ISP</text>
<g font-size="2.4" fill="#808080">
<text x="114.8" y="47.2">2</text>
<text x="121.7" y="47.2">1</text>
<text x="114.8" y="49.7">5</text>
<text x="114.8" y="52.3">6</text>
<text x="121.7" y="52.3">3</text>
<text x="121.7" y="49.7">4</text>
<text x="68.4" y="80.2">29</text>
<text x="75.5" y="81.3">PC6(/RESET)</text>
<text x="110.3" y="83.9">PC1(ADC1)</text>
<text x="110.3" y="81.3">PC0(ADC0)</text>
<text x="126.3" y="82.7">24</text>
<text x="126.3" y="80.2">23</text>
<text x="220.1" y="83.3" transform="rotate(-90 220.1 83.3)">1</text>
<text x="222.6" y="83.3" transform="rotate(-90 222.6 83.3)">2</text>
<text x="225.1" y="83.3" transform="rotate(-90 225.1 83.3)">6</text>
<text x="227.7" y="83.3" transform="rotate(-90 227.7 83.3)">8</text>
<text x="110.3" y="88.9">PC3(ADC3)</text>
<text x="110.3" y="86.4">PC2(ADC2)</text>
<text x="126.3" y="87.8">26</text>
<text x="126.3" y="85.3">25</text>
<text x="221.2" y="89.2" transform="rotate(-90 221.2 89.2)">1</text>
<text x="223.7" y="89.2" transform="rotate(-90 223.7 89.2)">2</text>
<text x="226.3" y="89.2" transform="rotate(-90 226.3 89.2)">3</text>
<text x="228.8" y="89.2" transform="rotate(-90 228.8 89.2)">4</text>
<text x="69.6" y="95.4">7</text>
<text x="105.3" y="91.5">PC4(ADC4/SDA)</text>
<text x="105.6" y="94">PC5(ADC5/SCL)</text>
<text x="126.3" y="92.9">28</text>
<text x="126.3" y="90.4">27</text>
<text x="126.3" y="95.4">19</text>
<text x="200.5" y="90.4">14</text>
<text x="200.5" y="92.9">16</text>
<text x="200.5" y="95.4">13</text>
<text x="207.5" y="91.5">A</text>
<text x="207.5" y="94">B</text>
<text x="69.6" y="100.5">8</text>
<text x="75.5" y="101.6">PB7(XTAL2/TOSC2)</text>
<text x="75.5" y="96.6">PB6(XTAL1/TOSC1)</text>
<text x="115.9" y="99.1">ADC7</text>
<text x="115.9" y="96.6">ADC6</text>
<text x="126.3" y="98">22</text>
<text x="201.7" y="98">3</text>
<text x="201.7" y="100.5">5</text>
<text x="207.5" y="96.6">C</text>
<text x="207.5" y="99.1">D</text>
<text x="207.5" y="101.6">E</text>
<text x="111.5" y="104.2">PD0(RXD)</text>
<text x="111.7" y="106.7">PD1(TXD)</text>
<text x="126.3" y="105.6">31</text>
<text x="126.3" y="103.1">30</text>
<text x="200.5" y="105.6">15</text>
<text x="200.6" y="103.1">11</text>
<text x="207.5" y="104.2">F</text>
<text x="207.5" y="106.7">G</text>
<text x="69.6" y="108.1">4</text>
<text x="69.6" y="110.7">6</text>
<text x="75.5" y="109.3">VCC</text>
<text x="75.5" y="111.8">VCC</text>
<text x="111.4" y="111.8">PD3(INT1)</text>
<text x="111.4" y="109.3">PD2(INT0)</text>
<text x="126.3" y="113.2">2</text>
<text x="126.3" y="110.7">1</text>
<text x="126.3" y="108.1">32</text>
<text x="212.3" y="108.7" transform="rotate(-90 212.3 108.7)">L1</text>
<text x="214.8" y="108.7" transform="rotate(-90 214.8 108.7)">L2</text>
<text x="219.9" y="108.7" transform="rotate(-90 219.9 108.7)">L3_A</text>
<text x="222.5" y="108.7" transform="rotate(-90 222.5 108.7)">L3_C</text>
<text x="225.3" y="109.3">DP</text>
<text x="232.9" y="108.1">7</text>
<text x="68.4" y="118.3">20</text>
<text x="68.4" y="115.8">18</text>
<text x="75.5" y="119.4">AREF</text>
<text x="75.5" y="116.9">AVCC</text>
<text x="108.5" y="114.3">PD4(T0/XCK)</text>
<text x="111.2" y="119.4">PD6(AIN0)</text>
<text x="113.5" y="116.9">PD5(T1)</text>
<text x="126.3" y="118.3">10</text>
<text x="126.3" y="115.8">9</text>
<text x="211.2" y="115.7" transform="rotate(-90 211.2 115.7)">12</text>
<text x="213.7" y="114.6" transform="rotate(-90 213.7 114.6)">4</text>
<text x="218.8" y="114.6" transform="rotate(-90 218.8 114.6)">9</text>
<text x="221.3" y="115.7" transform="rotate(-90 221.3 115.7)">10</text>
<text x="111.2" y="122">PD7(AIN1)</text>
<text x="126.3" y="125.9">12</text>
<text x="126.3" y="120.8">11</text>
<text x="211.2" y="123.9" transform="rotate(-90 211.2 123.9)">12</text>
<text x="213.7" y="123.9" transform="rotate(-90 213.7 123.9)">4</text>
<text x="218.8" y="123.9" transform="rotate(-90 218.8 123.9)">9</text>
<text x="221.3" y="123.9" transform="rotate(-90 221.3 123.9)">10</text>
<text x="68.4" y="131">21</text>
<text x="110.3" y="129.6">PB1(OC1A)</text>
<text x="111.4" y="127">PB0(ICP1)</text>
<text x="126.3" y="131">14</text>
<text x="126.3" y="128.5">13</text>
<text x="200.5" y="131">15</text>
<text x="212.3" y="131" transform="rotate(-90 212.3 131)">L1</text>
<text x="214.8" y="131" transform="rotate(-90 214.8 131)">L2</text>
<text x="225.3" y="129.6">DP</text>
<text x="232.9" y="128.5">7</text>
<text x="69.6" y="136.1">3</text>
<text x="75.5" y="137.2">GND</text>
<text x="75.5" y="132.1">AGND</text>
<text x="105.7" y="134.7">PB3(MOSI/OC2)</text>
<text x="106.9" y="132.1">PB2(SS/OC1B)</text>
<text x="110.7" y="137.2">PB4(MISO)</text>
<text x="126.3" y="136.1">16</text>
<text x="126.3" y="133.5">15</text>
<text x="200.6" y="133.5">11</text>
<text x="201.7" y="136.1">5</text>
<text x="207.5" y="137.2">E</text>
<text x="207.5" y="134.7">F</text>
<text x="207.5" y="132.1">G</text>
<text x="219.9" y="133.6" transform="rotate(-90 219.9 133.6)">L3_A</text>
<text x="222.5" y="133.7" transform="rotate(-90 222.5 133.7)">L3_C</text>
<text x="69.6" y="138.6">5</text>
<text x="75.5" y="139.7">GND</text>
<text x="111.7" y="139.7">PB5(SCK)</text>
<text x="126.3" y="138.6">17</text>
<text x="200.5" y="143.7">16</text>
<text x="200.5" y="141.2">13</text>
<text x="201.7" y="138.6">3</text>
<text x="207.5" y="142.3">C</text>
<text x="207.5" y="139.7">D</text>
<text x="200.5" y="146.2">14</text>
<text x="207.5" y="147.4">A</text>
<text x="207.5" y="144.8">B</text>
<text x="221.2" y="149.3" transform="rotate(-90 221.2 149.3)">1</text>
<text x="223.7" y="149.3" transform="rotate(-90 223.7 149.3)">2</text>
<text x="226.3" y="149.3" transform="rotate(-90 226.3 149.3)">3</text>
<text x="228.8" y="149.3" transform="rotate(-90 228.8 149.3)">4</text>
<text x="220.1" y="155.2" transform="rotate(-90 220.1 155.2)">1</text>
<text x="222.6" y="155.2" transform="rotate(-90 222.6 155.2)">2</text>
<text x="225.1" y="155.2" transform="rotate(-90 225.1 155.2)">6</text>
<text x="227.7" y="155.2" transform="rotate(-90 227.7 155.2)">8</text>
</g>
<g font-size="1.8" fill="#800000">
<text x="107.4" y="46.9">VTG</text>
<text x="126.5" y="46.9">MISO</text>
<text x="107.4" y="49.5">RST</text>
<text x="107.4" y="52">GND</text>
<text x="126.5" y="49.5">MOSI</text>
<text x="126.5" y="52">SCK</text>
</g>
</svg>
